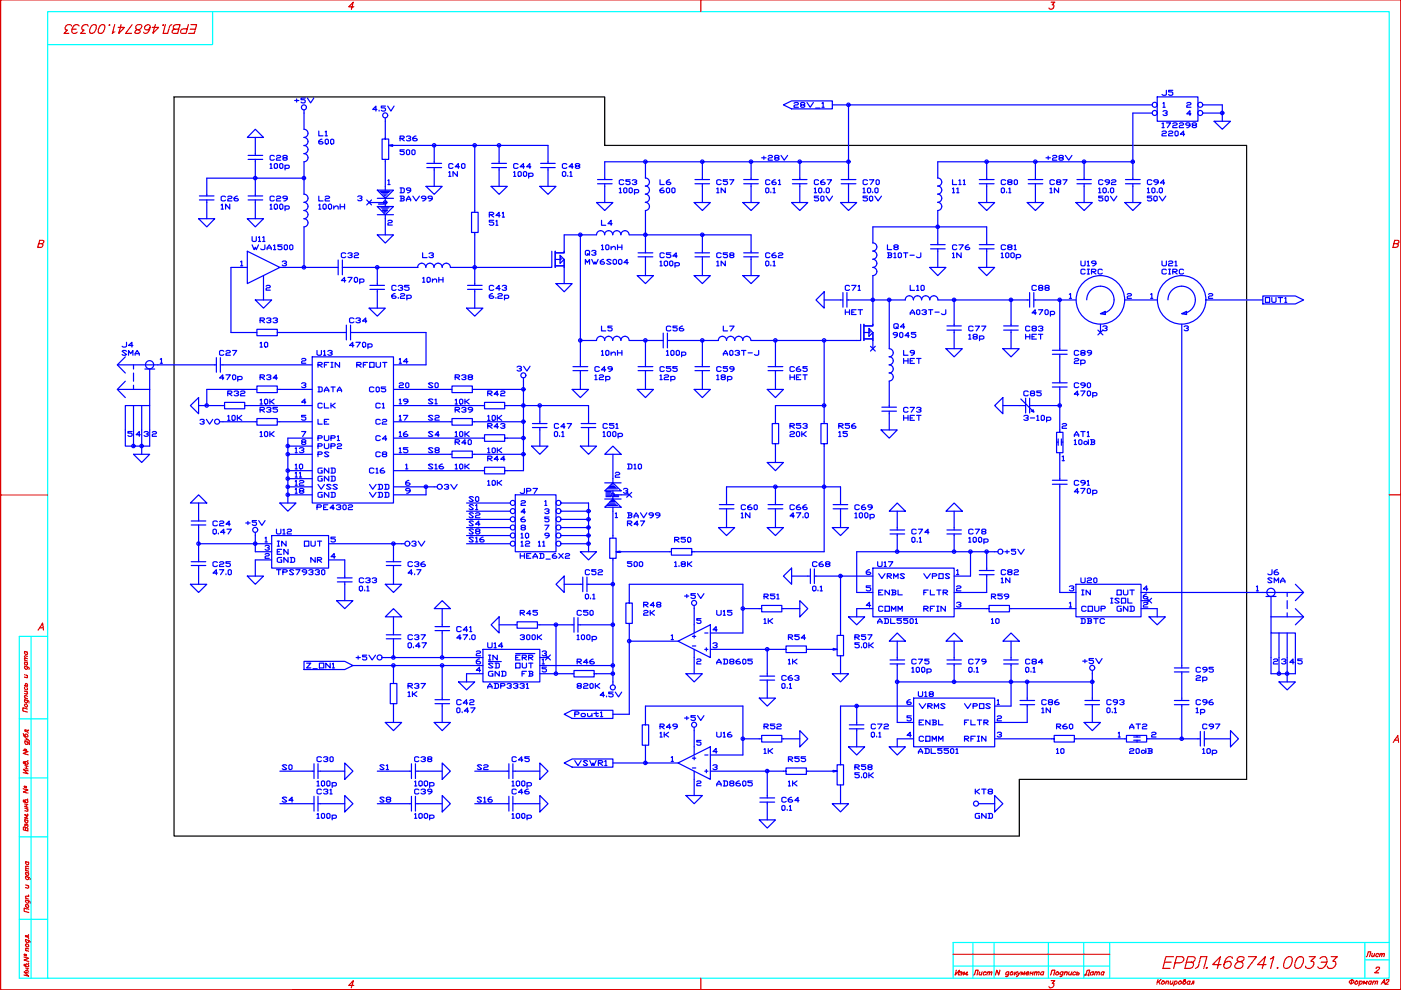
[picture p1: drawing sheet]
<svg xmlns="http://www.w3.org/2000/svg" width="297mm" height="210mm" viewBox="0 0 297 210" stroke-linecap="round" stroke-linejoin="round" font-family="sans-serif">
<g fill="none" stroke="#d00" stroke-width=".25">
<path d="M.1 0v209.9M.1 0h296.9v209.9h-296.9zM148.6 0v2.5M297 0v209.9M15.2 5.6a.7 .7 0 0 0-1-.3 .7 .7 0 0 0-.2 1.1h.3l-.7 .7h1M15.3 6.2h.9M16.7 5.5a.94 .94 0 0 0-1-.1 .94 .94 0 0 0-.5 1 .57 .57 0 0 0 .4 .7h.3l.5-.3M18.7 5.6a.7 .7 0 0 0-1-.3 .7 .7 0 0 0-.1 1.1h.3l-.8 .7h1M19.6 5.3a.56 .56 0 0 1 .8 .3v.4a1.09 1.09 0 0 1-1 1.1l-.3-.1a1.49 1.49 0 0 1 .5-1.7zM21.2 5.6a.74 .74 0 0 1 .9-.3 1.12 1.12 0 0 1 0 1.2 1.12 1.12 0 0 1-1.2 .5 1.5 1.5 0 0 1 .3-1.4zM23.1 5.3h.2l-.1 .1M24.3 5.2l-.5 1.9 .6-.4"/>
<path d="M25.7 5.2l-.5 1.9 1.2-1.3h-1.4M28 5.2l-1.4 1.9h1.3M28.8 5.6a.87 .87 0 0 1 1.2-.2l.1 .2a1.22 1.22 0 0 1-1.3 .8l-.2 .4a.65 .65 0 0 0 1.1-.1 .64 .64 0 0 0-.8-.5zM31.8 5.8a.64 .64 0 0 1-.5 .5 .64 .64 0 0 1-.6-.2 .67 .67 0 0 1 .3-.8 .67 .67 0 0 1 .8 .2 1.26 1.26 0 0 1-1 1.6l-.3-.3M32.9 5.2l-.5 1.9 1.2-1.3h-1.3M34.5 5.3h.2l-.1 .1M35.1 5.2l-.5 1.9h.9l.5-1.5 .4-.4M37.1 6.2a.54 .54 0 0 0-.5 .8l1.1 .1 .5-1.9-1.2 .1-.2 .3v.5l1.1 .1M39.9 5.2l-.5 1.9h-.8l-.2-.1-.1-.3a.65 .65 0 0 1 .6-.6h.8M40.3 6.2h1.1M40.5 5.2h1.2l-.5 1.9h-1.2M75 1.5h-1.1l1-1.1-.4 1.6"/>
<path d="M222.9 .4h.7l-.5 .6h.2a.55 .55 0 0 1-.1 .8 .55 .55 0 0 1-.8-.1M295.5 51.7l1-.2 .1-.4-.9-.2-.4 1.6 .9-.1 .2-.4-.3-.3M.1 105h.1M.1 105h10M294.5 104.9h2.5M297 104.9h.1M5.2 140l.6 .1M5.2 138.1l.6 .2M5.3 138.1a.33 .33 0 0 0 0 .6 .33 .33 0 0 0 .5-.2l-.1-.3M5.8 139.7l-.6-.2 .2 .5M5.8 139.2l-.6-.1 .2 .4M5.2 148.4l.8 .1 .1 .2v.3"/>
<path d="M5.2 141.2l.9 .3v.4M5.2 148l.6 .1M5.2 146.5l.6 .2M5.2 145.3l.6 .2M5.2 143.1l.6 .1M5.2 140.3l.6 .2M5.3 156.4l.7 .4-.7 .1M5.3 148.4a.32 .32 0 0 0 .1 .5 .32 .32 0 0 0 .4-.2l-.1-.2M5.3 145.6a.33 .33 0 0 0-.2 .5 .33 .33 0 0 0 .4 .2 .33 .33 0 0 0 .3-.4l-.1-.1M5.3 141.3a.32 .32 0 0 0 0 .5 .32 .32 0 0 0 .5-.2l-.1-.2M5.3 140.4a.32 .32 0 0 0-.1 .4 .32 .32 0 0 0 .4 .2 .32 .32 0 0 0 .2-.4l-.1-.1M5.4 145.4v-.3a.24 .24 0 0 1 .2-.2 .24 .24 0 0 1 .2 .3l-.1 .3"/>
<path d="M5.7 146.7l.1 .5-.6-.2M5.7 143.2l.1 .5-.6-.1M5.8 150.3l-.9-.3v.7l.9 .3M5.8 147.6l-.6-.1 .2 .5M6 156.8l.3 .4M295.4 157.4l1-1.5 .1 1.5M295.7 156.9h.7M4.9 167.2l1 .3-1 .4 1 .3M5.2 169.9v-.2a.35 .35 0 0 1 .6 0 .35 .35 0 0 1-.1 .5l-.7-.2v-.4l.4 .5M5.2 173.8l.7 .2M5.2 171.3l.7 .2M5.2 170.4l.7 .2"/>
<path d="M5.2 171l.7 .2M5.3 161.8v-.2a.33 .33 0 0 1 .5 0 .33 .33 0 0 1-.1 .5l-.7-.2v-.4l.4 .5M5.3 162.3l.7 .2M5.3 162.8l.7 .2M5.4 175.6l-.1-.2h-.3l-.1 .6 1 .2-.2-.7h-.3v.6M5.4 173.8a.33 .33 0 0 0 0 .6 .33 .33 0 0 0 .5-.2l-.1-.3M5.5 174.9l.1-.2 .3 .2v.4M5.5 175v-.2l-.2-.1v.4M5.6 170.5v.6M5.6 162.4v.6M5.6 166.7v.4M5.7 171.5l.2 .5-.7-.1"/>
<path d="M5.9 172.6h-.1M5.9 169.4l-.1 .1M5.9 172.9l-.7-.2 .6 .5-.6 .2 .7 .2M5.9 161.3h-.1M6 163.4l-1.1-.3 1.1 1-1.1-.3M5.4 190.8l.9 .3 .1 .4M5.4 185.8l.9 .3 .1 .4M5.4 199.2l.9 .3 .1 .4M5.4 190.4l.7 .2M5.4 187.6l.7 .2M5.4 184.9l.7 .2M5.4 184.5l.7 .2"/>
<path d="M5.4 182.7l.7 .2M5.5 191.8a.38 .38 0 0 1 .5 .1 .38 .38 0 0 1 0 .5l-.6-.3zM5.6 190.9a.33 .33 0 0 0 0 .5 .33 .33 0 0 0 .5-.2l-.1-.2M5.6 185.9a.33 .33 0 0 0 0 .5 .33 .33 0 0 0 .5-.2l-.1-.2M5.6 185a.33 .33 0 0 0 0 .5 .33 .33 0 0 0 .5-.2l-.1-.2M5.6 182.7a.33 .33 0 0 0 0 .6 .33 .33 0 0 0 .5-.2l-.1-.3M5.6 199.2a.32 .32 0 0 0 0 .6 .32 .32 0 0 0 .5-.2l-.1-.3M5.9 187.8l.1 .5-.6-.1M6 189.8h.1M6 198.2v.1M6.1 192.8l-1-.3v.7l1 .3M6.1 190.1l-.7-.1 .2 .5"/>
<path d="M6.1 184.2l-.6-.1-.1 .2 .2 .3M6.1 183.8l-.6-.1-.1 .1 .2 .3M6.1 198.5l-.7-.2v.3l.5 .1 .2 .3M.1 209.9h.1M.1 209.9h296.9h-234.9M5.4 204.7v-.2a.35 .35 0 0 1 .5 0 .35 .35 0 0 1 0 .5l-.7-.2v-.4l.4 .5M5.4 205.2l.7 .2M5.4 205.8l.7 .1M5.6 200.1a.38 .38 0 0 1 .4 .2 .38 .38 0 0 1 0 .5 .38 .38 0 0 1-.5-.2 .38 .38 0 0 1 .1-.5zM5.7 205.3v.5M6.1 206.3l-1-.2 1 .9-1-.3M75 208.9h-1.1l1-1-.4 1.5"/>
<path d="M148.6 207.4v2.5M202.1 202.3h33.2M202.8 205.7l-.3 1 .9-1-.2 1M203.6 206.1h.4l-.1 .2h-.2M203.9 206.3l.1 .2-.1 .2h-.5M204.2 206.7l.2-.6 .2 .5 .5-.5-.2 .6M213.9 206.2a.33 .33 0 0 0-.6 0 .33 .33 0 0 0 .3 .5l.2-.1M213.9 206.1l-.3 .9h-.4M214.4 206.1h.2a.36 .36 0 0 1 .1 .5 .36 .36 0 0 1-.5 0zM215.2 206.1l-.2 .6M215.3 206.3l.2 .4M215.7 206.1l-.6 .4"/>
<path d="M215.8 206.1l.1 .6 .5-.6M215.9 206.7l-.4 .4M216.4 206.7l.2-.6 .2 .5 .5-.5-.2 .6M217.5 206.3h.6v-.2a.34 .34 0 0 0-.5 .1 .34 .34 0 0 0 .2 .5l.2-.1M218.4 206.4h.6M218.6 206.1l-.3 .6M219.1 206.1l-.2 .6M219.4 206.3l.5-.2-.2 .6M219.4 206.1l-.1 .6M219.9 206.3l.4-.2-.1 .6M221.3 206.2a.34 .34 0 0 0-.6 0 .34 .34 0 0 0 .2 .5l.2-.1M221.3 206.1l-.2 .6"/>
<path d="M222.7 206.7l.3-1h.7l-.3 1M222.9 207.9h.7l-.5 .6h.2a.55 .55 0 0 1-.1 .8 .55 .55 0 0 1-.8-.2M223.9 206.2l.4-.1a.36 .36 0 0 1 .1 .5 .36 .36 0 0 1-.6 0zM225.4 206.2l-.1-.1a.37 .37 0 0 0-.5 .1 .37 .37 0 0 0 .1 .5l.4-.1M225.4 206.1l-.3 .9h-.4M225.7 206.3l.2-.2h.4l-.2 .6M225.8 206.1l-.2 .6M226.7 206.1l-.1 .6h.2l.3-.2M227.2 206.1l-.1 .6M228.1 206.2a.32 .32 0 0 0-.5 0 .32 .32 0 0 0 .1 .5l.3-.1M249.1 208l-.3 1M286.1 208a.46 .46 0 0 1 .6-.2 .46 .46 0 0 1 .3 .5 .46 .46 0 0 1-.5 .3 .46 .46 0 0 1-.4-.6z"/>
<path d="M287.4 208.2l.2-.2a.32 .32 0 0 1 .3 .3 .32 .32 0 0 1-.3 .3 .32 .32 0 0 1-.3-.2zM288.3 208.2l.4-.2a.36 .36 0 0 1 0 .5 .36 .36 0 0 1-.5 0M288.3 208l-.2 1M289 208.7l.2-.7 .2 .5 .5-.5-.2 .7M297 209.9h.1"/>
<circle cx="5.5" cy="149.6" r=".34"/>
<circle cx="5.3" cy="166.8" r=".16"/>
</g>
<g fill="none" stroke="#0ff" stroke-width=".25">
<path d="M10.1 2.5h284.4v204.9h-284.4zM45.1 2.5v7h-35M6.6 134.9v72.5M10.1 134.9h-6v72.5h6M4.1 152.4h6M4.1 164.9h6M4.1 177.4h6M4.1 194.9h6M206.3 199.8v7.6M210.8 199.8v7.6M222.3 199.8v7.6M229.8 199.8v7.6"/>
<path d="M235.3 199.8v7.6M289.4 199.8v7.6M294.5 199.8h-92.4v7.6M202.1 204.8h33.2"/>
</g>
<path d="M36.9 20.5h91.3v10.3h136.1v134.4h-48.2v12.1h-179.2zM36.9 20.5h.1" fill="none" stroke="#000" stroke-width=".25"/>
<g fill="none" stroke="#00f" stroke-width=".25">
<path d="M52.6 33.8h3.1M52.6 32.9h3.1M54.1 27.4l1.8 1.7h-3.5zM54.1 29.1v3.8M54.1 33.8v7.7M64.5 24l-.1 3.4a.87 .87 0 0 1 .9 .9 .87 .87 0 0 1-.9 .8 .87 .87 0 0 1 .9 .9 .87 .87 0 0 1-.9 .9 .85 .85 0 0 1 .9 .8 .85 .85 0 0 1-.9 .9 .87 .87 0 0 1 .9 .8 .87 .87 0 0 1-.9 .9l.1 6.9a.85 .85 0 0 1 .8 .9 .85 .85 0 0 1-.9 .8 .87 .87 0 0 1 .9 .9 .87 .87 0 0 1-.9 .8 .87 .87 0 0 1 .9 .9 .87 .87 0 0 1-.9 .9 .87 .87 0 0 1 .9 .8 .87 .87 0 0 1-.9 .9l.1 8.6M64.5 37.8h-20.7v3.7M81.7 25.7v3.8h.7v4.3h-1.4v-4.3h.7M81.7 33.8v6.5M82.2 38.3l.3-.2v1M82.2 39.1h.5M82.4 30.8l.9 .2"/>
<path d="M83.3 30.7l-.9 .1h33.8v3.8M90.5 35.5h3.1M90.5 34.6h3.1M92.1 30.8v3.8M92.1 35.5v4M100.7 30.8v14.2M104.1 39.5h3.5l-1.8 1.7zM104.3 35.5h3.1M104.3 34.6h3.1M105.8 30.8v3.8M105.8 35.5v4M114.5 39.5h3.4l-1.7 1.7z"/>
<path d="M114.6 35.5h3.1M114.6 34.6h3.1M116.2 35.5v4M126.7 39h3.1M126.7 38.1h3.1M128.2 39v3.9M136.8 37.7a.87 .87 0 0 1 .9 .9 .87 .87 0 0 1-.9 .9M136.8 39.4a.87 .87 0 0 1 .9 .9 .87 .87 0 0 1-.9 .9 .87 .87 0 0 1 .9 .8 .87 .87 0 0 1-.9 .9 .87 .87 0 0 1 .9 .9 .87 .87 0 0 1-.9 .8M136.8 34.3v3.5M147.3 39h3.1M147.3 38.1h3.1M148.9 34.3v3.8"/>
<path d="M148.9 39v3.9M157.7 39h3.1M157.7 38.1h3.1M159.2 34.3v3.8M159.2 39v3.9M166.1 22.2l1.7-.8h8.7v1.7h-8.7zM168 39h3.1M168 38.1h3.1M169.6 34.3v3.8M169.6 39v3.9M176.5 22.2h67.8M178.3 39h3.2"/>
<path d="M178.3 38.1h3.2M179.9 22.2v15.9M179.9 39v3.9M179.9 34.3h-51.7v3.8M198.8 37.7a.87 .87 0 0 1 .9 .9 .87 .87 0 0 1-.9 .9M198.8 39.4a.87 .87 0 0 1 .9 .9 .87 .87 0 0 1-.9 .9 .87 .87 0 0 1 .9 .8 .87 .87 0 0 1-.9 .9 .87 .87 0 0 1 .9 .9 .87 .87 0 0 1-.9 .8v7.3M207.6 39h3.2M207.6 38.1h3.2M209.2 34.3v3.8M209.2 39v3.9M218 39h3.1M218 38.1h3.1"/>
<path d="M219.5 34.3v3.8M219.5 39v3.9M228.3 39h3.1M228.3 38.1h3.1M229.9 34.3v3.8M229.9 39v3.9M238.6 39h3.2M238.6 38.1h3.2M240.2 39v3.9M240.2 34.3h-41.4v3.5M244.3 24h-4.1v14.1M245.3 20.5h8.7v5.2h-8.7z"/>
<path d="M251.6 21.9l.2-.2h.5l.2 .2-.2 .3h-.5l-.2 .2v.3h.9M252.5 24.1h-.9l.7-.6v1M253 26.6l-.2-.2 .2-.4 .7 .2-.3 .4-.6 .1 .2 .4 .7-.2-.3-.3M255 22.2h4.2v3.5M255 24h4.2M257.4 25.7h3.5l-1.7 1.7zM42.1 46.4h3.4l-1.7 1.7zM42.3 42.4h3.1M42.3 41.5h3.1M43.8 42.4v4M51 55.5l.3-.2v1.1M51 56.4h.5"/>
<path d="M52.4 46.4h3.5l-1.8 1.7zM52.4 53.3l6.9 3.4-6.9 3.4zM52.4 56.7h-3.4v13.8h5.1M52.6 42.4h3.1M52.6 41.5h3.1M54.1 42.4v4M55.9 58.4v5.2M59.3 56.7h12.1M59.8 51.9h-.9v.4h.7l.2 .1v.4l-.2 .1h-.5l-.2-.1M59.8 55.5l.3-.2h.4l.2 .2-.2 .4h-.2M60.3 52.1l.2-.2 .4 .2v.7l-.2 .1-.4-.1zM60.5 55.9l.2 .1-.2 .4h-.4l-.3-.2"/>
<path d="M61.4 52.1l.2-.2 .5 .2v.7l-.2 .1-.5-.1zM71.7 55.1v3.2M72.1 43.8h1M72.6 55.1v3.2M73.1 43.3v1M73.1 56.7h15.5M78.3 42.9h3.4M80 49.8h3.4l-1.7 1.7zM80 40.3h3.4l-1.7 1.8zM80 43.8h3.4l-1.7 1.7zM80 42.1h3.4M80 45.5h3.4"/>
<path d="M80 56.7v3.8M80.2 43h1.2M80.2 43.3h1.2M80.5 43.8h2.2M80.5 40.6h2.2M80.8 40.8h1.7M80.8 44.1h1.7M81.1 41.1h1.1M81.1 44.3h1.1M81.1 44.6h1.1M81.4 41.4h.5M81.4 44.9h.5"/>
<path d="M81.6 41.7h.1M81.6 45.1h.1M81.7 42.1v1.7M81.7 45.5v4.3M82.2 46.9l.3-.2h.4l.3 .2-.3 .3h-.4l-.3 .2v.3h1M93.8 56.7a.87 .87 0 0 1 .8-.9 .87 .87 0 0 1 .9 .9M100.7 49.3h.7v-4.3h-1.4v4.3h.7v11.2M117 53.3v3.4h-21.5M117.7 53.3v3.4M117.7 56.4h1.9M117.7 55h1M118.7 54.1l.9 .9-.9 .9z"/>
<path d="M118.9 54.6h.1M118.9 55.1h.1M118.9 54.9h.3M119.6 53.3v.3h-1.7M119.6 53.3v.3h-1.9M119.6 55v5.1M123 49.8v27.9M126.5 42.9h3.4l-1.7 1.7zM126.5 49.8h-6.9v3.5M129.6 55.2l-.3-.2-.7 .2 1 .7-.3 .1-.7-.1M130 55.2l.2-.2 .5 .2v.7l-.2 .1-.5-.1zM131.1 55.2l.3-.2 .5 .2v.7l-.3 .1-.5-.1z"/>
<path d="M131.6 49.8a.87 .87 0 0 1 .9-.9 .87 .87 0 0 1 .9 .9M133.2 55.7h-.9l.7-.7v1M133.4 49.8h25.8v3.8M135.1 58.4h3.4l-1.7 1.7zM135.3 54.5h3.1M135.3 53.6h3.1M136.8 44.6v9M136.8 54.5v3.9M147.2 42.9h3.4l-1.7 1.7zM147.2 58.4h3.4l-1.7 1.7zM147.3 54.5h3.1M147.3 53.6h3.1"/>
<path d="M148.9 49.8v3.8M148.9 54.5v3.9M157.5 42.9h3.5l-1.8 1.7zM157.5 58.4h3.5l-1.8 1.7zM157.7 54.5h3.1M157.7 53.6h3.1M159.2 54.5v3.9M167.8 42.9h3.5l-1.7 1.7zM178.2 42.9h3.4l-1.7 1.7zM185 51.5a.87 .87 0 0 1 .9 .9 .87 .87 0 0 1-.9 .8 .87 .87 0 0 1 .9 .9 .87 .87 0 0 1-.9 .9 .87 .87 0 0 1 .9 .8 .87 .87 0 0 1-.9 .9 .87 .87 0 0 1 .9 .9 .87 .87 0 0 1-.9 .8M185.1 51.5v-3.4h24.1v3.8M185.1 58.4v10.4"/>
<path d="M192.9 54.1h.9M195.2 53.6v.9l-.2 .1-.7-.1M197.1 56.7h3.5l-1.8 1.7zM197.3 52.8h3.1M197.3 51.9h3.1M198.8 52.8v3.9M207.5 42.9h3.4l-1.7 1.7zM207.5 56.7h3.4l-1.7 1.7zM207.6 52.8h3.2M207.6 51.9h3.2M209.2 52.8v3.9M217.8 42.9h3.5l-1.8 1.7z"/>
<path d="M228.1 42.9h3.5l-1.7 1.7zM238.5 42.9h3.4l-1.7 1.7zM24.9 77.4h20.6M26.6 75.7l-1.7 1.7 1.7 1.7M28.3 77.4v.8M28.3 79.1v1.7M30.7 78.2h2.1M31.7 78.2v4.4M34 76.2l.2-.2v1M34 77h.4M45.9 75.8v3.1M46.7 75.8v3.1"/>
<path d="M47.3 77.4h18.9M54.1 63.6h3.5l-1.7 1.7zM56.4 60.7l.2-.2h.5l.2 .2-.2 .3h-.5l-.2 .2v.3h.9M58.8 70.5v-.7h-4.3v1.4h4.3v-.7h14.3M64 76.2l.2-.2h.4l.2 .2-.2 .3h-.4l-.2 .2v.3h.8M66.2 75.7h17.2v31h-17.2zM73.4 68.9v3.2M74.3 68.9v3.2M74.8 70.5h15.5v6.9h-6.9M78.3 65.3h3.4l-1.7 1.7zM78.4 61.4h3.1M78.4 60.5h3.1"/>
<path d="M80 61.4v3.9M98.9 65.3h3.5l-1.7 1.7zM99.1 61.4h3.1M99.1 60.5h3.1M100.7 61.4v3.9M117.9 60.1h3.4l-1.7 1.8zM121.5 78.6h3.1M121.5 77.7h3.1M123 78.6v4M123 72.2h3.5M131.6 72.2a.87 .87 0 0 1 .9-.9 .87 .87 0 0 1 .9 .9M133.4 72.2h6.9"/>
<path d="M135.3 78.6h3.1M135.3 77.7h3.1M136.8 72.2v5.5M136.8 78.6v4M140.6 70.6v3.2M141.5 70.6v3.2M142 72.2h10.3M147.3 78.6h3.1M147.3 77.7h3.1M148.9 72.2v5.5M148.9 78.6v4M162.8 78.6h3.2"/>
<path d="M162.8 77.7h3.2M164.4 72.2v5.5M164.4 78.6v4M174.7 61.9v3.4l-1.7-1.7zM174.7 72.2v17.6M174.7 63.6h3.5M178.7 62v3.1M179.6 62v3.1M179.9 63.6h12.1M182.5 68.8v3.4h-23.3a.87 .87 0 0 0-.9-.9M183.2 68.8v3.4M183.2 71.9h1.9"/>
<path d="M183.2 70.5h1M184.2 69.6l.9 .9-.9 .8zM184.3 70.1h.1M184.3 70.6h.1M184.3 70.4h.3M184.6 73.4l1 1M185.1 70.5v3.4M185.6 73.4l-1 1M188.5 79.1a.87 .87 0 0 1 .9 .8 .87 .87 0 0 1-.9 .9M188.5 63.6v10.3a.87 .87 0 0 1 .9 .9 .87 .87 0 0 1-.9 .9 .85 .85 0 0 1 .9 .8 .85 .85 0 0 1-.9 .9 .87 .87 0 0 1 .9 .8 .87 .87 0 0 1-.9 .9M198 62.7a.87 .87 0 0 1 .9 .9M198.8 63.6h19"/>
<path d="M200.6 73.9h3.4l-1.7 1.8zM200.8 70h3M200.8 69.1h3M202.3 70v3.9M212.6 73.9h3.5l-1.7 1.8zM212.8 70h3.1M212.8 69.1h3.1M214.4 63.6v5.5M214.4 70v3.9M218.3 62v3.1M219.2 62v3.1M219.5 63.6h8.6"/>
<path d="M223.1 75.1h3.2M223.1 74.3h3.2M224.7 63.6v10.7M224.7 75.1v6.1M226.7 62.4l.3-.2v1.1M226.7 63.3h.5M230.4 63.6a2.9 2.9 0 0 1 2.9-2.9 2.9 2.9 0 0 1 2.9 2.9 2.9 2.9 0 0 1-2.9 2.9M232.8 70l1 1M233.3 66.5l1-.5v.7zM233.3 68.8v1.7M233.8 69.3l.2-.2h.5l.2 .2v.1l-.4 .2M234.5 69.6l.2 .3-.2 .2h-.5l-.2-.2-1 1.1"/>
<path d="M238.5 63.6h6.8M239 62.4l.2-.2h.5l.2 .2-.2 .4h-.5l-.2 .1v.4h.9M244 62.4l.2-.2v1.1M244 63.3h.4M247.6 63.6a2.9 2.9 0 0 1 2.9-2.9 2.9 2.9 0 0 1 2.9 2.9 2.9 2.9 0 0 1-2.9 2.9M250.6 66.5l1-.5v.7zM250.6 68.8v72.8M251.1 69.3l.2-.2h.4l.3 .2-.3 .3h-.2M251.7 69.6l.3 .2-.3 .3h-.4l-.2-.2M255.7 63.6h12M256.2 62.4l.2-.2h.5l.2 .2-.2 .4h-.5l-.2 .1v.4h.9M267.7 62.8h6.9l1.8 .8-1.8 .8h-6.9z"/>
<path d="M24.9 82.6h6.8M26.6 80.8l-1.7 1.8 1.7 1.7M28.3 96.3h3.4l-1.7 1.8zM28.3 81.7v.9M28.3 86v5.2M30 86v10.3M31.7 82.6v3.4h-5.1v5.2M31.7 86v5.2M40.4 86l1.7-1.7v3.4zM42.1 86h5.2M47.3 89.4h6.8M51.9 86v-.7h-4.3v1.4h4.3v-.7h14.3"/>
<path d="M54.1 82.6h-10.3v3.4M58.8 82.6v-.8h-4.3v1.4h4.3v-.6h7.4M58.8 89.4v-.7h-4.3v1.4h4.3v-.7h7.4M61 92.9v13.8M64 91.5h.8l-.6 1.1M64.8 85.3h-.8l.6-.7v1M64.8 88.1h-.8v.3h.6l.2 .2v.3l-.2 .2h-.4l-.2-.2M83.4 82.6h12.1M83.4 86h19M83.4 99.8h19M83.4 96.3h12.1M83.4 92.9h19"/>
<path d="M83.4 89.4h12.1M86 98.6l.2-.2v1M86 99.4h.5M100.1 82.6v-.8h-4.3v1.4h4.3v-.6h10.9M100.1 89.4v-.7h-4.3v1.4h4.3v-.7h10.9M100.1 96.3v-.7h-4.3v1.4h4.3v-.7h10.9M107 86v-.7h-4.3v1.4h4.3v-.7h17.8v3.8M107 92.9v-.7h-4.3v1.4h4.3v-.7h4M111 80.8v19h-4v.7h-4.3v-1.4h4.3v.7M112.7 94.6h3.5l-1.7 1.7zM112.9 90.6h3.1M112.9 89.8h3.1"/>
<path d="M114.5 86v3.8M114.5 90.6v4M121.3 82.6h3.5l-1.8 1.7zM123 94.6h3.5l-1.7 1.7zM123.2 90.6h3.1M123.2 89.8h3.1M124.8 90.6v4M128.2 96.3l1.7-1.7 1.8 1.7zM129.9 96.3v5.2M135.1 82.6h3.4l-1.7 1.7zM147.2 82.6h3.4l-1.7 1.7zM162.7 98.1h3.4l-1.7 1.7z"/>
<path d="M162.7 82.6h3.4l-1.7 1.7zM164.4 94.1h.7v-4.3h-1.4v4.3h.7v4M174.7 94.1h.7v-4.3h-1.3v4.3h.6v22.9h-28v.7h-4.3v-1.4h4.3v.7M174.7 86h-10.3v3.8M186.8 91.2h3.4l-1.7 1.7zM187 87.2h3.1M187 86.3h3.1M188.5 80.8v5.5M188.5 87.2v4M210.9 86l1.7-1.7v3.4zM212.6 86h3.5M216.4 84.6l2.8 2.7-.6-.1"/>
<path d="M217.1 88.2l.2-.1h.5l.2 .1v.2l-.5 .2M217.5 84.4v3.2M217.8 88.6l.2 .2-.2 .3h-.5l-.2-.1M218.3 84.4v3.2M218.5 88.6h.9M219 86.8l.2 .5M219.5 86h5.2M219.8 88.2l.2-.1v1M219.8 89.1h.5M220.8 88.2l.2-.1 .4 .1v.8l-.2 .1-.4-.1zM221.9 88.6l.2-.2h.5l.2 .2v.4l-.2 .1h-.7M221.9 88.4v1.1"/>
<path d="M223.1 82.1h3.2M223.1 81.2h3.2M224 93.7h.4M224.4 93.1v1.3M224.7 82.1v9.6h.7v4.3h-1.4v-4.3h.7M224.7 96v5.8M225 93.1v1.3M225 93.7h.4M225.2 96.8l.3-.1v1M225.2 90l.3-.2h.4l.2 .2-.2 .3h-.4l-.3 .2v.3h.9M225.2 97.7h.5M40.4 106.7l1.7-1.8 1.7 1.8z"/>
<path d="M40.5 111.3h3.1M40.5 110.5h3.1M40.5 119.9h3.1M40.5 119.1h3.1M42.1 106.7v3.8M42.1 111.3v7.8M42.1 119.9v4M42.1 115.3h15.5M54.1 113.6v3.4h3.5M56.2 114.1l.2-.2v1M56.2 117.5l.2-.1h.5l.2 .1-.2 .4h-.5l-.2 .1v.4h.9M56.2 115.8l.2-.2h.5l.2 .2-.2 .3h-.2"/>
<path d="M56.2 114.9h.5M56.9 116.1l.2 .2-.2 .3h-.5l-.2-.1M57.6 113.6h12.1v6.9h-12.1zM57.6 118.7h-3.5v3.4M59.3 106.7h3.5l-1.8 1.7zM69.7 118.7h3.4v3.8M69.7 115.3h15.5M71.1 113.9h-.9v.3h.7l.2 .2v.3l-.2 .2h-.5l-.2-.2M71.1 118h-.9l.7-.6v1M81.9 119.9h3.1M81.9 119.1h3.1M83.4 103.2h9.3"/>
<path d="M83.4 115.3v3.8M83.4 119.9v4M86.7 101.9l-.7 .3v.5l.2 .2h.5l.2-.2-.2-.3h-.7M86.9 104.1h-.7l-.2-.2 .2-.3h.5l.2 .1v.5l-.4 .4h-.3M90.3 103.2v1.7h-6.9M98.9 106.7h9.3M98.9 115.3h9.3M98.9 113.6h9.3M98.9 111.9h9.3M98.9 110.1h9.3M98.9 108.4h9.3M109.2 104.9h8.7v12.1h-8.7z"/>
<path d="M111.2 109.6l-.7 .4v.5l.2 .1h.5l.2-.1-.2-.4h-.7M111.4 108.6h-.9l.7-.7v1M115.5 108l.2-.1h.5l.2 .1-.2 .4h-.3M115.5 111.4h.9l-.7 1M115.8 118.5h.9M116.2 108.4l.2 .2-.2 .3h-.5l-.2-.2M116.4 109.6h-.9v.4h.7l.2 .1v.4l-.2 .1h-.5l-.2-.1M118.5 117.4l.9 1M118.9 106.7h5.9v10.3M118.9 115.3h5.9M118.9 113.6h5.9M118.9 111.9h5.9"/>
<path d="M118.9 110.1h5.9M118.9 108.4h5.9M119.4 117.4l-.9 1M119.9 117.5l.2-.1h.5l.2 .1-.2 .4h-.5l-.2 .1v.4h.9M123 117h3.5l-1.7 1.7zM128.2 107.5l1.7-1.7 1.8 1.7zM128.2 104.1l1.7-1.7 1.8 1.7zM128.2 105.8h3.5M128.5 104.2h1.1M128.5 104.5h1.1M128.5 104.7h.8M128.5 105h1.1"/>
<path d="M128.5 105.3h1.1M128.8 107.2h2.1M129 106.9h1.6M129.3 106.4h1.1M129.3 106.7h1.1M129.6 106.1h.5M129.8 105.8h.1M129.9 118.4h-.6v-4.3h1.3v4.3h-.7v26.2M129.9 107.5v6.6M130.5 108.9l.2-.2v1M130.5 109.7h.4M131.5 116.9l-.9 .1"/>
<path d="M139.9 109.2h-.7l-.2-.3 .2-.2 .7 .2v.5l-.7 .4M142 117h-11.4l.9 .2M143 119.3l.3-.2v1M144 119.9v.2M144.6 119.6l-.2-.2 .2-.3h.5l.2 .3-.2 .2h-.5l-.2 .3 .2 .2h.5l.2-.2-.2-.3M145.8 119.1v1M146 119.6l.7 .5M146.7 119.1l-.9 .5M152.3 111.9h3.5l-1.8 1.7zM152.5 107.9h3.1M152.5 107h3.1M154 107v-3.8h24.2v3.8"/>
<path d="M154 107.9v4M162.7 111.9h3.4l-1.7 1.7zM162.8 107.9h3.2M162.8 107h3.2M164.4 103.2v3.8M164.4 107.9v4M176.5 111.9h3.4l-1.7 1.7zM176.6 107.9h3.1M176.6 107h3.1M178.2 107.9v4M188.7 112.4h3.1M188.7 113.2h3.1"/>
<path d="M190.2 106.7l1.8 1.7h-3.5zM190.2 108.4v4M190.2 113.2v3.8M200.6 108.4l1.7-1.7 1.7 1.7zM200.8 112.4h3M200.8 113.2h3M202.3 108.4v4M202.3 113.2v3.8M205.8 117v5.1M209.2 117v4M210.9 117h-29.3v8.6h3.5M223.1 102.7h3.2"/>
<path d="M223.1 101.8h3.2M224.7 102.7v22.9M40.4 123.9h3.4l-1.7 1.7zM52.4 122.1h3.5l-1.8 1.8zM58.6 120.8h.9M71.4 127.4h3.4l-1.7 1.6zM71.5 123.4h3.2M71.5 122.5h3.2M73.1 123.4v4M81.7 130.8l1.7-1.8 1.8 1.8zM81.7 123.9h3.5l-1.8 1.7zM81.7 139.4h20.7"/>
<path d="M81.9 135.4h3.1M81.9 134.6h3.1M83.4 130.8v3.8M83.4 135.4v4M92.1 129l1.7-1.6 1.7 1.6zM92.2 133.7h3.1M92.2 132.9h3.1M93.8 129v3.9M93.8 133.7v5.7M101 138.2l.2-.2h.5l.2 .2-.2 .3h-.5l-.2 .2v.3h.9M101.7 139.7l-.7 .4v.5l.2 .2h.5l.2-.2-.2-.4h-.7M102.4 137.7h12.1v6.9h-12.1z"/>
<path d="M104.1 132.5l1.7-1.7v3.4zM105.8 132.5h3.4M113.9 132.5v-.7h-4.3v1.4h4.3v-.7h7.4M115 138.2l.2-.2h.4l.3 .2v.2l-.5 .1M115.6 138.5l.3 .2-.3 .3h-.4l-.2-.1M115.6 138.9l1.1 1M116.7 138.9l-1.1 1M117.9 132.5v10.3M119.6 122.1v3.5l-1.7-1.7zM119.6 123.9h3.4M121.7 131v3M122.5 131v3"/>
<path d="M123 132.5h6.9M123.6 122.4v3M124.4 122.4v3M133.4 127.9h-.7v4.3h1.4v-4.3h-.7v-4h24.1v10.3h-6.9M133.4 132.2v19.2h-3.5M133.4 135.9h10.3M142.3 134.8l.3-.2v1M142.3 135.6h.5M143 120.1h.5M143.7 135.9l6.9-3.4v6.9zM146.8 134.9h.7M146.8 137h.7"/>
<path d="M147.2 134.6v.7M149.8 137.3v.7M150.6 137.7h16.1v-.7h4.3v1.4h-4.3v-.7M151.2 136.5l.2-.2h.4l.2 .2-.2 .3h-.2M151.8 136.8l.2 .2-.2 .3h-.4l-.2-.1M152 133.5h-.8l.6-.6v1M157.5 129h4v-.6h4.3v1.3h-4.3v-.7M162.7 137.7v5.7M166.1 122.1l1.7-1.6v3.4zM166.1 129h3.5M167.8 122.1h3.5M169.6 127.4l1.7 1.6-1.7 1.8z"/>
<path d="M171.3 137.7h6.2l-.9 .2M171.8 120.6v3.1M172.3 124.4l.2-.1 .5 .1v.7l-.3 .2-.4-.2zM172.7 120.6v3.1M173 122.1h12.1M173.4 125.1v.2M173.9 124.4l.2-.1v1M173.9 125.3h.5M176.6 137.5l.9 .2M178.2 139h.6v-4.3h-1.3v4.3h.7v3.8M178.2 122.1v12.6M179.9 130.8h3.4l-1.7 1.7z"/>
<path d="M184.3 120.8l-.6 .3v.5l.2 .2 .7-.2-.3-.3h-.6M184.6 124.2h-.9v.4h.6l.3 .1v.4l-.3 .2-.6-.2M184.6 128.4h-.9l.6-.7v1M185.1 120.5h17.2v10.3h-17.2zM185.1 129h-3.5v1.8M188.7 139.9h3.1M190.2 134.2l1.8 1.7h-3.5zM190.2 135.9v4M200.6 135.9l1.7-1.7 1.7 1.7zM200.8 139.9h3M202.3 129h7.4v-.6h4.3v1.3h-4.3v-.7M202.3 135.9v4"/>
<path d="M207.6 121h3.2M207.6 121.8h3.2M209.2 121.8v3.8h-6.9M212.6 135.9l1.8-1.7 1.7 1.7zM212.8 139.9h3.1M214.4 135.9v4M214.4 129h13.7M226.7 127.9l.3-.2v1M226.7 128.7h.5M228.1 123.9h13.8v6.9h-13.8zM231.2 125.1v1l-.9-1v1M233.5 129h.6l.2-.3-.2-.2h-.6v1.1"/>
<path d="M241.9 125.6h34.5M243.6 130.8h3.5l-1.8 1.7zM245.3 129v1.8M268.4 126.5h2.1M269.5 130.8v3.4h5.1v5.2M269.5 130.8h6.9M269.5 126.5v4.3M269.5 134.2v8.6h5.1M270 139.9l.2-.2h.5l.2 .2-.2 .3h-.5l-.2 .2v.4h.9M271.2 134.2v8.6M271.7 139.9l.3-.2 .7 .2v.2l-.5 .1M272.9 125.6v.9"/>
<path d="M272.9 127.4v1.6M272.9 129.9v.9M272.9 134.2v10.4M274.6 129l1.8 1.8-1.8 1.7M274.6 123.9l1.8 1.7-1.8 1.8M64.5 140.2h8.6l1.7 .9-1.7 .9h-8.6zM74.8 141.1h27.6M81.7 153.2h3.5l-1.8 1.7zM83.4 149.2h.7v-4.3h-1.4v4.3h.7v4M83.4 141.1v3.8M92.1 153.2h3.4l-1.7 1.7zM92.2 149.2h3.1"/>
<path d="M92.2 148.4h3.1M93.8 141.1v7.3M93.8 149.2v4M97.2 144.6h3.5l-1.8 1.7zM101.9 142.1h-.9l.7-.7v1.1M102.4 142.8h-3.5v1.8M114.5 141.1h15.4M114.5 142.8h6.8M119.6 151.4l1.7-.8h8.6v1.7h-8.6zM122.6 145.4l-.2-.1 .2-.4h.4l.3 .4-.3 .1h-.4l-.2 .4 .2 .1h.4l.3-.1-.3-.4M123.7 145.1l.2-.2h.5l.3 .2-.3 .3h-.5l-.2 .2v.3h1M126.5 142.8h3.4"/>
<path d="M136.8 153.7h-.6v4.3h1.3v-4.3h-.7v-4h20.7v10.4h-6.9M136.8 158v3.8M145.4 142.8h3.5l-1.7 1.8zM145.6 151.9v.7M152 159.4h-.8l.6-.7v1M157.5 156.6h4v-.7h4.3v1.4h-4.3v-.7M161 148h3.4l-1.7 1.7zM161.1 143.4h3.1M161.1 144.2h3.1M162.7 144.2v3.8M166.1 156.6h3.5M169.6 154.9l1.7 1.7-1.7 1.7z"/>
<path d="M176.5 142.8h3.4l-1.7 1.8zM179.9 158.3h3.4l-1.7 1.8zM180.1 153.7h3.1M180.1 154.5h3.1M181.6 149.7v4M181.6 154.5v3.8M188.5 158.3h3.5l-1.8 1.8zM188.7 140.8h3.1M190.2 140.8v12.4h3.5M190.2 144.6h41.4M193.2 151.8h-.9v.4h.7l.2 .1v.4l-.2 .1h-.5l-.2-.1M193.7 149.7h-15.5v12.5h-.7v4.2h1.3v-4.2h-.6"/>
<path d="M193.7 148h17.2v10.3h-17.2zM193.7 156.6h-3.5v1.7M200.8 140.8h3M202.3 140.8v3.8M210.9 156.6h12.6v-.7h4.3v1.4h-4.3v-.7M211.4 151.9l.3-.1h.4l.2 .1-.2 .4h-.4l-.3 .2v.3h.9M211.4 155.4l.3-.1h.4l.2 .1-.2 .4h-.2M212.1 155.8l.2 .1-.2 .4h-.4l-.3-.2M212.8 140.8h3.1M214.4 140.8v8.9h-3.5M216.3 148.5h3.1M216.3 149.4h3.1"/>
<path d="M217.8 144.6v3.9M217.8 149.4v3.8h-6.9M228.1 156.6h10.4M229.9 153.2h3.4l-1.7 1.7zM230 148.5h3.1M230 149.4h3.1M231.6 142.8v5.7M231.6 149.4v3.8M243.1 156.6v-.7h-4.3v1.4h4.3v-.7h10.9M249 148.5h3.1M249 149.4h3.1M249 141.6h3.1"/>
<path d="M249 142.5h3.1M250.6 142.5v6M250.6 149.4v7.2M254.5 155.1v3.1M255.3 155.1v3.1M260.9 154.9l1.7 1.7-1.7 1.7zM271.2 144.6h3.4l-1.7 1.7zM272.4 140.2l.3 .2-.3 .4-.7-.2M59.3 163.5h6.9M59.3 170.4h6.9M66.6 161.9v3.2M66.6 168.8v3.2"/>
<path d="M67.4 161.9v3.2M67.4 168.8v3.2M73.1 161.8l1.7 1.7-1.7 1.7zM73.1 168.7l1.7 1.7-1.7 1.7zM80 163.5h6.9M80 170.4h6.9M87.2 161.9v3.2M87.2 168.8v3.2M87.9 172.6l.2-.1v1M87.9 173.5h.5M88.1 161.9v3.2M88.1 168.8v3.2"/>
<path d="M88.8 172.6l.3-.1 .4 .1v.7l-.2 .2-.5-.2zM89.9 172.6l.3-.1 .5 .1v.7l-.3 .2-.5-.2zM91.1 173l.2-.2 .7 .2v.3l-.2 .2h-.7M91.1 172.8v1M93.8 161.8l1.7 1.7-1.7 1.7zM93.8 168.7l1.7 1.7-1.7 1.7zM100.7 163.5h6.9M100.7 170.4h6.9M107.9 161.9v3.2M107.9 168.8v3.2M108.7 161.9v3.2M108.7 168.8v3.2"/>
<path d="M114.5 161.8l1.7 1.7-1.7 1.7zM114.5 168.7l1.7 1.7-1.7 1.7zM119.6 161.8l1.7-.9h8.6v1.8h-8.6zM129.9 161.8h13.8M142.3 160.6l.3-.2v1M142.3 161.4h.5M143.7 161.8l6.9-3.5v6.9zM145.4 168.7h3.5l-1.7 1.7zM146.8 160.8h.7M146.8 162.8h.7M147.2 160.4v.7M149.8 163.2v.6"/>
<path d="M150.6 163.5h16.1v-.7h4.3v1.4h-4.3v-.7M151.2 162.3l.2-.1h.4l.2 .1-.2 .4h-.2M151.8 162.7l.2 .1-.2 .4h-.4l-.2-.2M161 173.8h3.4l-1.7 1.8zM161.1 169.2h3.1M161.1 170.1h3.1M162.7 163.5v5.7M162.7 170.1v3.7M176.5 170.4h3.4l-1.7 1.7zM176.6 163.3l.9 .2h-6.2M177.5 163.5l-.9 .2M178.2 166.4v4"/>
<path d="M210.9 168.7l1.7 1.7-1.7 1.7z"/>
<circle cx="54.1" cy="37.8" r=".36"/>
<circle cx="54.1" cy="37.8" r=".06"/>
<circle cx="64.4" cy="37.8" r=".36"/>
<circle cx="64.4" cy="37.8" r=".06"/>
<circle cx="92" cy="30.8" r=".36"/>
<circle cx="92" cy="30.8" r=".06"/>
<circle cx="100.6" cy="30.8" r=".36"/>
<circle cx="100.6" cy="30.8" r=".06"/>
<circle cx="105.8" cy="30.8" r=".36"/>
<circle cx="105.8" cy="30.8" r=".06"/>
<circle cx="136.8" cy="34.3" r=".36"/>
<circle cx="136.8" cy="34.3" r=".06"/>
<circle cx="148.9" cy="34.3" r=".36"/>
<circle cx="148.9" cy="34.3" r=".06"/>
<circle cx="159.2" cy="34.3" r=".36"/>
<circle cx="169.6" cy="34.3" r=".36"/>
<circle cx="179.9" cy="22.2" r=".36"/>
<circle cx="179.9" cy="34.3" r=".36"/>
<circle cx="179.9" cy="22.2" r=".06"/>
<circle cx="179.9" cy="34.3" r=".06"/>
<circle cx="209.2" cy="34.3" r=".36"/>
<circle cx="209.2" cy="34.3" r=".06"/>
<circle cx="219.5" cy="34.3" r=".36"/>
<circle cx="219.5" cy="34.3" r=".06"/>
<circle cx="229.8" cy="34.3" r=".36"/>
<circle cx="240.2" cy="34.3" r=".36"/>
<circle cx="240.2" cy="34.3" r=".06"/>
<circle cx="254.5" cy="22.2" r=".53"/>
<circle cx="254.5" cy="24" r=".53"/>
<circle cx="259.1" cy="24" r=".36"/>
<circle cx="259.1" cy="24" r=".06"/>
<circle cx="64.4" cy="56.7" r=".36"/>
<circle cx="64.4" cy="56.7" r=".06"/>
<circle cx="80" cy="56.7" r=".36"/>
<circle cx="80" cy="56.7" r=".06"/>
<circle cx="81.7" cy="42.9" r=".36"/>
<circle cx="100.6" cy="56.7" r=".36"/>
<circle cx="100.6" cy="56.7" r=".06"/>
<circle cx="123" cy="49.8" r=".36"/>
<circle cx="123" cy="49.8" r=".06"/>
<circle cx="136.8" cy="49.8" r=".36"/>
<circle cx="136.8" cy="49.8" r=".06"/>
<circle cx="148.9" cy="49.8" r=".36"/>
<circle cx="148.9" cy="49.8" r=".06"/>
<circle cx="198.8" cy="48.1" r=".36"/>
<circle cx="198.8" cy="48.1" r=".06"/>
<circle cx="31.7" cy="77.3" r=".87"/>
<circle cx="123" cy="72.2" r=".36"/>
<circle cx="123" cy="72.2" r=".06"/>
<circle cx="136.8" cy="72.2" r=".36"/>
<circle cx="136.8" cy="72.2" r=".06"/>
<circle cx="148.9" cy="72.2" r=".36"/>
<circle cx="148.9" cy="72.2" r=".06"/>
<circle cx="164.4" cy="72.2" r=".36"/>
<circle cx="164.4" cy="72.2" r=".06"/>
<circle cx="174.7" cy="72.2" r=".36"/>
<circle cx="174.7" cy="72.2" r=".06"/>
<circle cx="185" cy="63.6" r=".36"/>
<circle cx="188.5" cy="63.6" r=".36"/>
<circle cx="188.5" cy="63.6" r=".06"/>
<circle cx="202.3" cy="63.6" r=".36"/>
<circle cx="202.3" cy="63.6" r=".06"/>
<circle cx="214.3" cy="63.6" r=".36"/>
<circle cx="214.3" cy="63.6" r=".06"/>
<circle cx="233.3" cy="63.6" r="5.1"/>
<circle cx="250.5" cy="63.6" r="5.1"/>
<circle cx="43.8" cy="86" r=".36"/>
<circle cx="43.8" cy="86" r=".06"/>
<circle cx="111" cy="96.3" r=".36"/>
<circle cx="111" cy="82.5" r=".36"/>
<circle cx="111" cy="92.9" r=".36"/>
<circle cx="111" cy="89.4" r=".36"/>
<circle cx="111" cy="86" r=".36"/>
<circle cx="111" cy="86" r=".06"/>
<circle cx="111" cy="89.4" r=".06"/>
<circle cx="111" cy="92.9" r=".06"/>
<circle cx="111" cy="96.3" r=".06"/>
<circle cx="111" cy="82.5" r=".06"/>
<circle cx="114.4" cy="86" r=".36"/>
<circle cx="114.4" cy="86" r=".06"/>
<circle cx="174.7" cy="86" r=".36"/>
<circle cx="174.7" cy="86" r=".06"/>
<circle cx="224.7" cy="86" r=".36"/>
<circle cx="224.7" cy="86" r=".06"/>
<circle cx="42.1" cy="115.3" r=".36"/>
<circle cx="42.1" cy="115.3" r=".06"/>
<circle cx="54.1" cy="115.3" r=".36"/>
<circle cx="54.1" cy="115.3" r=".06"/>
<circle cx="83.4" cy="115.3" r=".36"/>
<circle cx="83.4" cy="115.3" r=".06"/>
<circle cx="90.3" cy="103.2" r=".36"/>
<circle cx="90.3" cy="103.2" r=".06"/>
<circle cx="108.7" cy="108.4" r=".53"/>
<circle cx="108.7" cy="110.1" r=".53"/>
<circle cx="108.7" cy="111.8" r=".53"/>
<circle cx="108.7" cy="113.5" r=".53"/>
<circle cx="108.7" cy="115.3" r=".53"/>
<circle cx="118.4" cy="106.6" r=".53"/>
<circle cx="118.4" cy="108.4" r=".53"/>
<circle cx="118.4" cy="110.1" r=".53"/>
<circle cx="118.4" cy="111.8" r=".53"/>
<circle cx="118.4" cy="113.5" r=".53"/>
<circle cx="118.4" cy="115.3" r=".53"/>
<circle cx="124.8" cy="111.8" r=".36"/>
<circle cx="124.8" cy="113.5" r=".36"/>
<circle cx="124.8" cy="110.1" r=".36"/>
<circle cx="124.8" cy="115.3" r=".36"/>
<circle cx="124.8" cy="108.4" r=".36"/>
<circle cx="124.8" cy="108.4" r=".06"/>
<circle cx="124.8" cy="113.5" r=".06"/>
<circle cx="124.8" cy="115.3" r=".06"/>
<circle cx="124.8" cy="110.1" r=".06"/>
<circle cx="124.8" cy="111.8" r=".06"/>
<circle cx="129.9" cy="104.9" r=".36"/>
<circle cx="164.4" cy="103.2" r=".36"/>
<circle cx="164.4" cy="103.2" r=".06"/>
<circle cx="174.7" cy="103.2" r=".36"/>
<circle cx="174.7" cy="103.2" r=".06"/>
<circle cx="190.2" cy="117" r=".36"/>
<circle cx="202.3" cy="117" r=".36"/>
<circle cx="202.3" cy="117" r=".06"/>
<circle cx="205.7" cy="117" r=".36"/>
<circle cx="205.7" cy="117" r=".06"/>
<circle cx="209.2" cy="117" r=".36"/>
<circle cx="209.2" cy="117" r=".06"/>
<circle cx="83.4" cy="139.4" r=".36"/>
<circle cx="83.4" cy="139.4" r=".06"/>
<circle cx="93.7" cy="139.4" r=".36"/>
<circle cx="93.7" cy="139.4" r=".06"/>
<circle cx="117.9" cy="132.5" r=".36"/>
<circle cx="117.9" cy="132.5" r=".06"/>
<circle cx="129.9" cy="132.5" r=".36"/>
<circle cx="129.9" cy="132.5" r=".06"/>
<circle cx="133.4" cy="135.9" r=".36"/>
<circle cx="133.4" cy="135.9" r=".06"/>
<circle cx="157.5" cy="129" r=".36"/>
<circle cx="162.7" cy="137.7" r=".36"/>
<circle cx="162.7" cy="137.7" r=".06"/>
<circle cx="178.2" cy="122.1" r=".36"/>
<circle cx="269.5" cy="125.6" r=".87"/>
<circle cx="83.4" cy="141.1" r=".36"/>
<circle cx="83.4" cy="141.1" r=".06"/>
<circle cx="93.7" cy="141.1" r=".36"/>
<circle cx="93.7" cy="141.1" r=".06"/>
<circle cx="129.9" cy="142.8" r=".36"/>
<circle cx="129.9" cy="141.1" r=".36"/>
<circle cx="129.9" cy="141.1" r=".06"/>
<circle cx="129.9" cy="142.8" r=".06"/>
<circle cx="157.5" cy="156.6" r=".36"/>
<circle cx="157.5" cy="156.6" r=".06"/>
<circle cx="181.6" cy="149.7" r=".36"/>
<circle cx="181.6" cy="149.7" r=".06"/>
<circle cx="190.2" cy="144.6" r=".36"/>
<circle cx="190.2" cy="144.6" r=".06"/>
<circle cx="202.3" cy="144.6" r=".36"/>
<circle cx="202.3" cy="144.6" r=".06"/>
<circle cx="214.3" cy="144.6" r=".36"/>
<circle cx="214.3" cy="144.6" r=".06"/>
<circle cx="217.8" cy="144.6" r=".36"/>
<circle cx="231.6" cy="144.6" r=".36"/>
<circle cx="231.6" cy="144.6" r=".06"/>
<circle cx="250.5" cy="156.6" r=".36"/>
<circle cx="250.5" cy="156.6" r=".06"/>
<circle cx="271.2" cy="142.8" r=".36"/>
<circle cx="271.2" cy="142.8" r=".06"/>
<circle cx="272.9" cy="142.8" r=".36"/>
<circle cx="136.8" cy="161.7" r=".36"/>
<circle cx="136.8" cy="161.7" r=".06"/>
<circle cx="162.7" cy="163.5" r=".36"/>
<circle cx="162.7" cy="163.5" r=".06"/>
</g>
<text font-size="6.2" fill="#d00" x="245.5" y="206.7">ЕРВЛ.468741.003Э3</text>
<g font-size="4.4" fill="#d00">
<text x="7.1" y="53.6">B</text>
<text x="7.1" y="134.8">А</text>
</g>
<g font-size="4.4" fill="#00f">
<text x="71.6" y="61.4">470p</text>
<text x="73.4" y="75.1">470p</text>
<text x="140.4" y="76.9">100p</text>
<text x="45.5" y="82.2">470p</text>
<text x="151" y="82.2">18p</text>
<text x="226.8" y="78.7">2p</text>
<text x="121.4" y="137.2">100p</text>
<text x="252.6" y="145.7">2p</text>
<text x="252.6" y="152.8">1p</text>
<text x="254" y="161.2">10p</text>
<text x="66.3" y="175">100p</text>
<text x="107.6" y="175">100p</text>
</g>
<g font-size="4" fill="#00f">
<text x="61.7" y="22.9">+5V</text>
<text x="167.6" y="24">28V_1</text>
<text x="245.5" y="21.5">J5</text>
<text x="66.7" y="30">L1</text>
<text x="78" y="24.7">4.5V</text>
<text x="245.5" y="25.8">3</text>
<text x="245.5" y="30">2204</text>
<text x="56.4" y="35.3">C28</text>
<text x="84" y="31">R36</text>
<text x="160.5" y="35.3">+28V</text>
<text x="220.8" y="35.3">+28V</text>
<text x="84" y="42">D9</text>
<text x="107.9" y="37">C44</text>
<text x="151" y="42">1N</text>
<text x="201.1" y="42">11</text>
<text x="221.9" y="42">1N</text>
<text x="45.9" y="45.5">1N</text>
<text x="56.4" y="43.7">C29</text>
<text x="66.7" y="43.7">L2</text>
<text x="74.8" y="43.7">3</text>
<text x="84" y="43.7">BAV99</text>
<text x="171.8" y="43.7">50V</text>
<text x="182" y="43.7">50V</text>
<text x="232.1" y="43.7">50V</text>
<text x="242.4" y="43.7">50V</text>
<text x="52.6" y="52.6">U11</text>
<text x="103" y="49">51</text>
<text x="126.6" y="49">L4</text>
<text x="71.6" y="55.7">C32</text>
<text x="88.5" y="55.7">L3</text>
<text x="123.1" y="55.4">Q3</text>
<text x="126.6" y="54.3">10nH</text>
<text x="139" y="55.7">C54</text>
<text x="151" y="57.5">1N</text>
<text x="161.6" y="55.7">C62</text>
<text x="187.3" y="54.3">L8</text>
<text x="201.1" y="55.7">1N</text>
<text x="211.3" y="54.3">C81</text>
<text x="228.2" y="57.5">U19</text>
<text x="245.5" y="57.5">U21</text>
<text x="82.2" y="62.8">C35</text>
<text x="88.5" y="61">10nH</text>
<text x="103" y="62.8">C43</text>
<text x="178.5" y="62.8">C71</text>
<text x="192.3" y="62.8">L10</text>
<text x="218" y="62.8">C88</text>
<text x="267.4" y="65.3">OUT1</text>
<text x="126.6" y="71.3">L5</text>
<text x="140.4" y="71.3">C56</text>
<text x="152.4" y="71.3">L7</text>
<text x="178.5" y="68.1">HET</text>
<text x="188.7" y="70.9">Q4</text>
<text x="192.3" y="68.1">A03T-J</text>
<text x="204.6" y="71.3">C77</text>
<text x="216.6" y="71.3">C83</text>
<text x="218" y="68.1">470p</text>
<text x="25" y="74.8">J4</text>
<text x="45.5" y="76.6">C27</text>
<text x="54.3" y="74.8">10</text>
<text x="66.3" y="76.6">U13</text>
<text x="126.6" y="76.6">10nH</text>
<text x="152.4" y="76.6">A03T-J</text>
<text x="190.9" y="76.6">L9</text>
<text x="54.3" y="81.8">R34</text>
<text x="74.8" y="79">RFOUT</text>
<text x="83.6" y="78.3">14</text>
<text x="95.6" y="81.8">R38</text>
<text x="125.2" y="80.1">C49</text>
<text x="139" y="80.1">C55</text>
<text x="166.5" y="80.1">C65</text>
<text x="47.3" y="85">R32</text>
<text x="54.3" y="86.8">10K</text>
<text x="66.7" y="84.3">DATA</text>
<text x="66.7" y="87.8">CLK</text>
<text x="77.6" y="84.3">C05</text>
<text x="78.7" y="87.8">C1</text>
<text x="83.6" y="86.8">19</text>
<text x="90" y="86.8">S1</text>
<text x="95.6" y="86.8">10K</text>
<text x="102.7" y="85">R42</text>
<text x="190.9" y="88.5">C73</text>
<text x="216.3" y="85">C85</text>
<text x="27.9" y="93.8">4</text>
<text x="31.4" y="93.8">2</text>
<text x="47.3" y="90.3">10K</text>
<text x="54.3" y="93.8">10K</text>
<text x="66.7" y="94.5">PUP1</text>
<text x="78.7" y="94.5">C4</text>
<text x="83.6" y="90.3">17</text>
<text x="83.6" y="93.8">16</text>
<text x="90" y="90.3">S2</text>
<text x="90" y="93.8">S4</text>
<text x="95.6" y="93.8">10K</text>
<text x="102.7" y="90.3">10K</text>
<text x="116.8" y="92.1">C47</text>
<text x="127" y="92.1">C51</text>
<text x="166.5" y="93.8">20K</text>
<text x="177.1" y="93.8">15</text>
<text x="226.8" y="93.8">AT1</text>
<text x="61.7" y="100.5">10</text>
<text x="61.7" y="97.4">13</text>
<text x="66.7" y="98.1">PS</text>
<text x="77.6" y="101.6">C16</text>
<text x="78.7" y="98.1">C8</text>
<text x="83.6" y="97.4">15</text>
<text x="90" y="97.4">S8</text>
<text x="90" y="100.5">S16</text>
<text x="95.6" y="100.5">10K</text>
<text x="102.7" y="97.4">10K</text>
<text x="132.3" y="100.5">D10</text>
<text x="61.7" y="102.3">11</text>
<text x="61.7" y="104.1">12</text>
<text x="66.7" y="103.4">GND</text>
<text x="66.7" y="106.5">GND</text>
<text x="77.6" y="105.1">VDD</text>
<text x="93.5" y="105.1">3V</text>
<text x="102.7" y="104.1">10K</text>
<text x="109.4" y="105.8">JP7</text>
<text x="129.5" y="102.3">2</text>
<text x="131.2" y="105.8">3</text>
<text x="226.8" y="104.1">C91</text>
<text x="51.2" y="112.5">+5V</text>
<text x="66.3" y="109.4">PE4302</text>
<text x="98.4" y="109.4">S1</text>
<text x="156.3" y="111.1">1N</text>
<text x="166.5" y="109.4">C66</text>
<text x="180.3" y="109.4">C69</text>
<text x="57.9" y="117.1">IN</text>
<text x="57.9" y="118.9">EN</text>
<text x="63.5" y="117.1">OUT</text>
<text x="86.4" y="117.1">3V</text>
<text x="98.4" y="114.3">S8</text>
<text x="109.7" y="115.4">10</text>
<text x="109.7" y="117.1">12</text>
<text x="113.2" y="117.1">11</text>
<text x="142.2" y="116.1">R50</text>
<text x="212" y="118.9">+5V</text>
<text x="44.1" y="121.4">C25</text>
<text x="57.9" y="123.1">TPS79330</text>
<text x="75.1" y="124.9">C33</text>
<text x="85.7" y="123.1">4.7</text>
<text x="123.1" y="123.1">C52</text>
<text x="132.3" y="121.4">500</text>
<text x="171.4" y="121.4">C68</text>
<text x="185.2" y="121.4">U17</text>
<text x="195.1" y="123.8">VPOS</text>
<text x="211.3" y="124.9">1N</text>
<text x="228.2" y="124.9">U20</text>
<text x="267.8" y="123.1">J6</text>
<text x="267.8" y="124.9">SMA</text>
<text x="109.4" y="131.6">R45</text>
<text x="121.4" y="131.6">C50</text>
<text x="135.5" y="131.6">2K</text>
<text x="144.3" y="128.1">+5V</text>
<text x="151" y="131.6">U15</text>
<text x="185.6" y="127.4">ENBL</text>
<text x="185.6" y="130.9">COMM</text>
<text x="195.1" y="127.4">FLTR</text>
<text x="195.1" y="130.9">RFIN</text>
<text x="201.8" y="126.6">2</text>
<text x="201.8" y="129.8">3</text>
<text x="225.8" y="126.6">3</text>
<text x="228.6" y="130.9">COUP</text>
<text x="236" y="127.4">OUT</text>
<text x="236" y="130.9">GND</text>
<text x="85.7" y="136.9">C37</text>
<text x="96" y="135.1">C41</text>
<text x="109.4" y="136.9">300K</text>
<text x="146.8" y="133.3">5</text>
<text x="161.2" y="133.3">1K</text>
<text x="166.2" y="136.9">R54</text>
<text x="209.2" y="133.3">10</text>
<text x="228.2" y="133.3">DBTC</text>
<text x="64.2" y="142.9">Z_ON1</text>
<text x="74.8" y="141.1">+5V</text>
<text x="102.7" y="141.1">IN</text>
<text x="102.7" y="142.9">SD</text>
<text x="102.7" y="138.6">U14</text>
<text x="108.3" y="141.1">ERR</text>
<text x="113.9" y="143.6">5</text>
<text x="121.4" y="142.2">R46</text>
<text x="146.8" y="142.2">2</text>
<text x="151" y="142.2">AD8605</text>
<text x="166.2" y="142.2">1K</text>
<text x="180.3" y="138.6">5.0K</text>
<text x="192.3" y="142.2">C75</text>
<text x="228.6" y="141.8">+5V</text>
<text x="274.1" y="142.2">5</text>
<text x="85.7" y="148.9">1K</text>
<text x="102.7" y="144.6">GND</text>
<text x="109.7" y="144.6">FB</text>
<text x="126.3" y="148.9">4.5V</text>
<text x="164.7" y="145.3">C63</text>
<text x="193.7" y="148.9">U18</text>
<text x="96" y="150.6">C42</text>
<text x="121" y="153.1">Pout1</text>
<text x="161.2" y="155.9">R52</text>
<text x="194" y="154.9">ENBL</text>
<text x="203.6" y="151.3">VPOS</text>
<text x="203.6" y="154.9">FLTR</text>
<text x="220.1" y="152.4">1N</text>
<text x="223" y="155.9">R60</text>
<text x="233.9" y="150.6">C93</text>
<text x="238.5" y="155.9">AT2</text>
<text x="254" y="155.9">C97</text>
<text x="146.8" y="159.1">5</text>
<text x="161.2" y="160.9">1K</text>
<text x="194" y="158.4">COMM</text>
<text x="203.6" y="158.4">RFIN</text>
<text x="223" y="160.9">10</text>
<text x="238.5" y="160.9">20dB</text>
<text x="58.9" y="164.4">S0</text>
<text x="66.3" y="162.6">C30</text>
<text x="79.7" y="164.4">S1</text>
<text x="87.1" y="162.6">C38</text>
<text x="100.2" y="164.4">S2</text>
<text x="107.6" y="162.6">C45</text>
<text x="121" y="163.7">VSWR1</text>
<text x="146.8" y="167.9">2</text>
<text x="151" y="167.9">AD8605</text>
<text x="166.2" y="162.6">R55</text>
<text x="166.2" y="167.9">1K</text>
<text x="180.3" y="166.2">5.0K</text>
<text x="58.9" y="171.4">S4</text>
<text x="66.3" y="169.7">C31</text>
<text x="79.7" y="171.4">S8</text>
<text x="87.1" y="169.7">C39</text>
<text x="100.2" y="171.4">S16</text>
<text x="107.6" y="169.7">C46</text>
<text x="206" y="169.7">KT8</text>
<text x="206" y="174.6">GND</text>
</g>
<g font-size="4" fill="#d00">
<text x="229" y="208.1">Дата</text>
<text x="290.7" y="207.4">2</text>
</g>
<g font-size="3.5" fill="#00f">
<text x="84" y="33.9">500</text>
<text x="94.2" y="38.5">1N</text>
<text x="118.2" y="38.5">0.1</text>
<text x="130.5" y="40.2">C53</text>
<text x="139" y="40.2">L6</text>
<text x="161.6" y="40.2">C61</text>
<text x="171.8" y="40.2">C67</text>
<text x="182" y="40.2">C70</text>
<text x="211.3" y="40.2">C80</text>
<text x="232.1" y="40.2">C92</text>
<text x="242.4" y="40.2">C94</text>
<text x="54.3" y="69.5">R33</text>
<text x="73.4" y="69.5">C34</text>
<text x="63.1" y="83.3">3</text>
<text x="83.6" y="83.3">20</text>
<text x="90" y="83.3">S0</text>
<text x="108.7" y="79.7">3V</text>
<text x="226.8" y="83.3">C90</text>
<text x="41.6" y="91">3V</text>
<text x="66.7" y="91">LE</text>
<text x="78.7" y="91">C2</text>
<text x="44.1" y="112.5">C24</text>
<text x="98.4" y="112.5">S4</text>
<text x="132.3" y="112.5">R47</text>
<text x="57.9" y="114.3">U12</text>
<text x="192.3" y="114.3">C74</text>
<text x="204.6" y="114.3">C78</text>
<text x="64.9" y="120.3">NR</text>
<text x="123.1" y="128.1">0.1</text>
<text x="161.2" y="128.1">R51</text>
<text x="209.2" y="128.1">R59</text>
<text x="241.7" y="128.1">6</text>
<text x="204.6" y="143.6">0.1</text>
<text x="216.6" y="143.6">0.1</text>
<text x="144.3" y="153.8">+5V</text>
<text x="139" y="157.3">1K</text>
<text x="151" y="157.3">U16</text>
<text x="183.8" y="157.3">0.1</text>
<text x="191.6" y="157.3">4</text>
<text x="164.7" y="172.9">0.1</text>
</g>
<g font-size="3.5" fill="#d00">
<text x="288.9" y="203.9">Лист</text>
<text x="205.7" y="207.8">Лист</text>
</g>
<text font-size="3.1" fill="#d00" x="4.2" y="203.9">о</text>
<g font-size="2.6" fill="#d00">
<text x="4.9" y="155.9">.</text>
<text x="4.2" y="160.2">о</text>
</g>
</svg>
